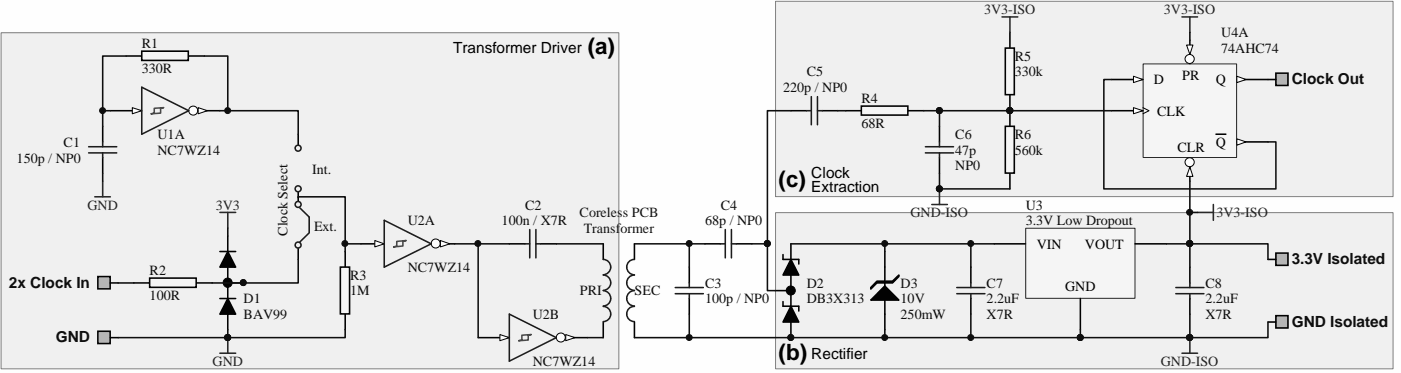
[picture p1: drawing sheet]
<svg xmlns="http://www.w3.org/2000/svg" width="270mm" height="72mm" viewBox="0 0 270 72" stroke-linecap="round" stroke-linejoin="round" font-family="sans-serif">
<path d="M-.1 -.1h270.4v72h-270.4z" fill="#fefefe"/>
<path d="M149.6 41h119.1v30.1h-119.1z" fill="#f0f0f0"/>
<path d="M149.6 41h119.1v30.1h-119.1z" fill="none" stroke="#808080" stroke-width=".19"/>
<path d="M149.6 .3h119.1v37.6h-119.1z" fill="#f0f0f0"/>
<path d="M149.6 .3h119.1v37.6h-119.1z" fill="none" stroke="#808080" stroke-width=".19"/>
<path d="M.3 6.3h119.1v64.8h-119.1z" fill="#f0f0f0"/>
<path d="M.2 6.3h119.2v64.8h-119.2z" fill="none" stroke="#808080" stroke-width=".19"/>
<path d="M116.4 47v3M122.4 47v3M187.3 51.5v3M187.3 57.5v3M116.4 62.1v3M122.4 62.1v3" fill="none" stroke="#000" stroke-width=".3"/>
<path d="M116.4 50a1.48 1.48 0 0 1 1.4 1.5 1.48 1.48 0 0 1-1.4 1.5M116.4 53a1.48 1.48 0 0 1 1.4 1.5 1.48 1.48 0 0 1-1.4 1.5M116.4 56a1.48 1.48 0 0 1 1.4 1.5 1.48 1.48 0 0 1-1.4 1.5M116.4 59.1a1.46 1.46 0 0 1 1.4 1.4 1.46 1.46 0 0 1-1.4 1.5M122.4 59.1a1.46 1.46 0 0 0-1.5 1.4 1.46 1.46 0 0 0 1.5 1.5M122.4 56a1.48 1.48 0 0 0-1.5 1.5 1.48 1.48 0 0 0 1.5 1.5M122.4 53a1.48 1.48 0 0 0-1.5 1.5 1.48 1.48 0 0 0 1.5 1.5M122.4 50a1.48 1.48 0 0 0-1.5 1.5 1.48 1.48 0 0 0 1.5 1.5M184.6 56.6h5.4M184.6 55.4h5.4M187.3 54.5v.9M187.3 56.6v.9" fill="none" stroke="#1c1c1c" stroke-width=".3"/>
<path d="M187.3 47v4.5" fill="none" stroke="#0e0e0e" stroke-width=".3"/>
<circle cx="187.3" cy="46.9" r=".57" fill="#0e0e0e"/>
<circle cx="187.3" cy="46.9" r=".57" fill="none" stroke="#0e0e0e" stroke-width=".19"/>
<path d="M133 51.5v3M133 57.5v3" fill="none" stroke="#000" stroke-width=".3"/>
<path d="M130.3 55.4h5.4M130.3 56.6h5.4M133 54.5v.9M133 56.6v.9" fill="none" stroke="#1c1c1c" stroke-width=".3"/>
<path d="M197.9 44h21v13.5h-21z" fill="#f5f5f5"/>
<path d="M197.9 44h21v13.5h-21z" fill="none" stroke="#262626" stroke-width=".19"/>
<path d="M191.8 47h6M208.4 57.5v6M218.9 47h6.1M229.5 51.5v3M229.5 57.5v3" fill="none" stroke="#000" stroke-width=".3"/>
<path d="M226.8 56.6h5.4M226.8 55.4h5.4M229.5 54.5v.9M229.5 56.6v.9" fill="none" stroke="#1c1c1c" stroke-width=".3"/>
<path d="M133 47v4.5" fill="none" stroke="#0e0e0e" stroke-width=".3"/>
<circle cx="132.9" cy="46.9" r=".57" fill="#0e0e0e"/>
<circle cx="132.9" cy="46.9" r=".57" fill="none" stroke="#0e0e0e" stroke-width=".19"/>
<path d="M98.3 47h3M104.3 47h3M136 47h3M142 47h3M168 57.8l2.7-2.7 2.7 2.7zM169.2 54.2h3l1.2-1.2v.3l-1.2 1.2h-3l-1.2 1.2v-.3zM170.7 48.5v15M152.6 62.1v3" fill="none" stroke="#000" stroke-width=".3"/>
<path d="M101.3 47h.9M102.2 44.2v5.5M103.4 47h.9M103.4 44.2v5.5M139 47h.9M139.9 44.2v5.5M141.1 47h.9M141.1 44.2v5.5" fill="none" stroke="#1c1c1c" stroke-width=".3"/>
<g fill="#000">
<path d="M168 57.8l2.7-2.7 2.7 2.7z"/>
<path d="M169.2 54.2h3l1.2-1.2v.3l-1.2 1.2h-3l-1.2 1.2v-.3z" fill-rule="evenodd"/>
</g>
<circle cx="152.5" cy="65" r=".57" fill="#0e0e0e"/>
<circle cx="152.5" cy="65" r=".57" fill="none" stroke="#0e0e0e" stroke-width=".19"/>
<path d="M149.6 56h3M151 58.1v.9h3.1v.9M151 49.1v.9h3.1v.9M152.6 59l1.5 3.1h-3.1zM152.6 50l1.5 3h-3.1zM152.6 47v3M152.6 53v6" fill="none" stroke="#000" stroke-width=".3"/>
<g fill="#000">
<path d="M152.6 50l1.5 3h-3.1zM152.6 59l1.5 3.1h-3.1z"/>
<circle cx="152.5" cy="56" r=".87"/>
</g>
<circle cx="152.5" cy="56" r=".87" fill="none" stroke="#000" stroke-width=".19"/>
<circle cx="152.5" cy="65" r=".57" fill="#0e0e0e"/>
<circle cx="152.5" cy="65" r=".57" fill="none" stroke="#0e0e0e" stroke-width=".19"/>
<path d="M122.4 47h13.6M170.7 47v1.5" fill="none" stroke="#0e0e0e" stroke-width=".3"/>
<circle cx="170.7" cy="46.9" r=".57" fill="#0e0e0e"/>
<circle cx="170.7" cy="46.9" r=".57" fill="none" stroke="#0e0e0e" stroke-width=".19"/>
<path d="M69.6 47h4.5" fill="none" stroke="#000" stroke-width=".3"/>
<path d="M72.3 46.4l1.8 .6-1.8 .6z" fill="#fefefe"/>
<path d="M72.3 46.4l1.8 .6-1.8 .6z" fill="none" stroke="#000" stroke-width=".19"/>
<path d="M83.2 47h4.5" fill="none" stroke="#000" stroke-width=".3"/>
<circle cx="84" cy="46.9" r=".87" fill="#fefefe"/>
<circle cx="84" cy="46.9" r=".87" fill="none" stroke="#000" stroke-width=".19"/>
<path d="M85 46.4l1.8 .6-1.8 .6z" fill="#fefefe"/>
<path d="M85 46.4l1.8 .6-1.8 .6z" fill="none" stroke="#000" stroke-width=".19"/>
<path d="M74.1 42.5l9.1 4.5-9.1 4.5z" fill="none" stroke="#1c1c1c" stroke-width=".3"/>
<path d="M76.5 46.5l1.9-.1-.7 .1v.9l-1.8 .2 .6-.2z" fill="none" stroke="#4c4c4c" stroke-width=".3"/>
<path d="M107.3 65.1h6" fill="none" stroke="#000" stroke-width=".3"/>
<circle cx="108.2" cy="65" r=".87" fill="#fefefe"/>
<circle cx="108.2" cy="65" r=".87" fill="none" stroke="#000" stroke-width=".19"/>
<path d="M109.1 64.5l1.8 .6-1.8 .6z" fill="#fefefe"/>
<path d="M109.1 64.5l1.8 .6-1.8 .6z" fill="none" stroke="#000" stroke-width=".19"/>
<path d="M92.2 65.1h6.1" fill="none" stroke="#000" stroke-width=".3"/>
<path d="M96.4 64.5l1.9 .6-1.9 .6z" fill="#fefefe"/>
<path d="M96.4 64.5l1.9 .6-1.9 .6z" fill="none" stroke="#000" stroke-width=".19"/>
<path d="M98.3 60.5l9 4.6-9 4.5z" fill="none" stroke="#1c1c1c" stroke-width=".3"/>
<path d="M100.7 64.6l1.8-.1-.6 .1v.9l-1.8 .2 .6-.2z" fill="none" stroke="#4c4c4c" stroke-width=".3"/>
<path d="M87.7 47h10.6M107.3 47h9.1" fill="none" stroke="#0e0e0e" stroke-width=".3"/>
<path d="M21.3 21.3h6" fill="none" stroke="#000" stroke-width=".3"/>
<path d="M25.5 20.7l1.8 .6-1.8 .6z" fill="#fefefe"/>
<path d="M25.5 20.7l1.8 .6-1.8 .6z" fill="none" stroke="#000" stroke-width=".19"/>
<path d="M36.4 21.3h6" fill="none" stroke="#000" stroke-width=".3"/>
<circle cx="37.3" cy="21.3" r=".87" fill="#fefefe"/>
<circle cx="37.3" cy="21.3" r=".87" fill="none" stroke="#000" stroke-width=".19"/>
<path d="M38.2 20.7l1.8 .6-1.8 .6z" fill="#fefefe"/>
<path d="M38.2 20.7l1.8 .6-1.8 .6z" fill="none" stroke="#000" stroke-width=".19"/>
<path d="M27.3 16.8l9.1 4.5-9.1 4.6zM17.1 29.5h5.4M17.1 28.3h5.4M19.8 27.3v1M19.8 29.5v.9" fill="none" stroke="#1c1c1c" stroke-width=".3"/>
<path d="M29.8 20.9l1.8-.2-.6 .2v.9l-1.8 .1 .6-.1z" fill="none" stroke="#4c4c4c" stroke-width=".3"/>
<path d="M24.3 10.8h3M36.4 10.8h3M19.8 24.3v3M19.8 30.4v3" fill="none" stroke="#000" stroke-width=".3"/>
<path d="M27.3 9.9h9v1.7h-9z" fill-rule="evenodd" fill="#f5f5f5"/>
<path d="M27.3 9.9h9v1.7h-9z" fill="none" stroke="#000" stroke-width=".3"/>
<path d="M18.3 37.9h3M19.8 34.9v3" fill="none" stroke="#262626" stroke-width=".3"/>
<path d="M19.8 33.4v1.5M113.3 65.1h3.1" fill="none" stroke="#0e0e0e" stroke-width=".3"/>
<path d="M246.1 48.8h2.4v2.3h-2.4z" fill-rule="evenodd" fill="#b7b7b7"/>
<path d="M244.6 50h1.5M246.1 48.8h2.4v2.3h-2.4z" fill="none" stroke="#000" stroke-width=".3"/>
<path d="M152.6 47h39.2" fill="none" stroke="#0e0e0e" stroke-width=".3"/>
<path d="M246.1 60.8h2.4v2.4h-2.4z" fill-rule="evenodd" fill="#b7b7b7"/>
<path d="M244.6 62.1h1.5M246.1 60.8h2.4v2.4h-2.4z" fill="none" stroke="#000" stroke-width=".3"/>
<path d="M229.5 60.5v4.6" fill="none" stroke="#0e0e0e" stroke-width=".3"/>
<circle cx="229.5" cy="65" r=".58" fill="#0e0e0e"/>
<circle cx="229.5" cy="65" r=".58" fill="none" stroke="#0e0e0e" stroke-width=".19"/>
<path d="M244.6 62.1v3h-15.1" fill="none" stroke="#0e0e0e" stroke-width=".3"/>
<circle cx="229.5" cy="65" r=".58" fill="#0e0e0e"/>
<circle cx="229.5" cy="65" r=".58" fill="none" stroke="#0e0e0e" stroke-width=".19"/>
<path d="M92.2 47v18.1" fill="none" stroke="#0e0e0e" stroke-width=".3"/>
<circle cx="92.2" cy="46.9" r=".57" fill="#0e0e0e"/>
<circle cx="92.2" cy="46.9" r=".57" fill="none" stroke="#0e0e0e" stroke-width=".19"/>
<path d="M229.5 47v4.5" fill="none" stroke="#0e0e0e" stroke-width=".3"/>
<circle cx="229.5" cy="46.9" r=".59" fill="#0e0e0e"/>
<circle cx="229.5" cy="46.9" r=".59" fill="none" stroke="#0e0e0e" stroke-width=".19"/>
<path d="M229.5 47h15.1v3" fill="none" stroke="#0e0e0e" stroke-width=".3"/>
<circle cx="229.5" cy="46.9" r=".59" fill="#0e0e0e"/>
<circle cx="229.5" cy="46.9" r=".59" fill="none" stroke="#0e0e0e" stroke-width=".19"/>
<path d="M225 47h4.5" fill="none" stroke="#0e0e0e" stroke-width=".3"/>
<circle cx="229.5" cy="46.9" r=".59" fill="#0e0e0e"/>
<circle cx="229.5" cy="46.9" r=".59" fill="none" stroke="#0e0e0e" stroke-width=".19"/>
<path d="M19.8 21.3h1.5" fill="none" stroke="#0e0e0e" stroke-width=".3"/>
<circle cx="19.8" cy="21.3" r=".57" fill="#0e0e0e"/>
<circle cx="19.8" cy="21.3" r=".57" fill="none" stroke="#0e0e0e" stroke-width=".19"/>
<path d="M57.5 25.9v2.1M57.5 37v1.8M57.5 47.9v2.1" fill="none" stroke="#000" stroke-width=".3"/>
<circle cx="57.5" cy="37.9" r=".15" fill="#000"/>
<g fill="none" stroke="#1c1c1c" stroke-width=".3">
<path d="M57.8 40l1.8 1.8v3.1l-1.8 1.8"/>
<circle cx="57.5" cy="36.4" r=".57"/>
<circle cx="57.5" cy="28.6" r=".57"/>
<circle cx="57.5" cy="39.4" r=".57"/>
<circle cx="57.5" cy="47.2" r=".57"/>
</g>
<path d="M18.9 53.3h2.3v2.4h-2.3z" fill-rule="evenodd" fill="#b7b7b7"/>
<path d="M18.9 53.3h2.3v2.4h-2.3zM21.3 54.5h1.5" fill="none" stroke="#000" stroke-width=".3"/>
<path d="M18.9 63.8h2.3v2.4h-2.3z" fill-rule="evenodd" fill="#b7b7b7"/>
<path d="M42.4 57.5h3.1M42.4 48.5h3.1M43.9 57.5l1.6 3h-3.1zM43.9 48.5l1.6 3h-3.1zM43.9 45.5v3M43.9 51.5v6M43.9 54.5h3M18.9 63.8h2.3v2.4h-2.3zM21.3 65.1h1.5M43.9 60.5v3" fill="none" stroke="#000" stroke-width=".3"/>
<path d="M43.9 48.5l1.6 3h-3.1zM43.9 57.5l1.6 3h-3.1z" fill="#000"/>
<circle cx="46.9" cy="54.5" r=".57" fill="#0e0e0e"/>
<circle cx="46.9" cy="54.5" r=".57" fill="none" stroke="#0e0e0e" stroke-width=".19"/>
<circle cx="43.9" cy="54.5" r=".88" fill="#000"/>
<circle cx="43.9" cy="54.5" r=".88" fill="none" stroke="#000" stroke-width=".19"/>
<circle cx="46.9" cy="54.5" r=".57" fill="#0e0e0e"/>
<circle cx="46.9" cy="54.5" r=".57" fill="none" stroke="#0e0e0e" stroke-width=".19"/>
<path d="M42.4 40.9h3.1M43.9 40.9v3" fill="none" stroke="#262626" stroke-width=".3"/>
<path d="M22.8 54.5h3M57.5 50v4.5h-16.6" fill="none" stroke="#0e0e0e" stroke-width=".3"/>
<path d="M25.8 54.5h3.1M37.9 54.5h3" fill="none" stroke="#000" stroke-width=".3"/>
<path d="M28.9 53.6h8.9v1.8h-8.9z" fill-rule="evenodd" fill="#f5f5f5"/>
<path d="M152.6 21.3h3M158.6 21.3h3M28.9 53.6h8.9v1.8h-8.9z" fill="none" stroke="#000" stroke-width=".3"/>
<path d="M24.3 10.8h-4.5v13.5M152.6 21.3h-4.6v25.7" fill="none" stroke="#0e0e0e" stroke-width=".3"/>
<path d="M156.5 18.6v5.4M157.7 18.6v5.4M155.6 21.3h.9M157.7 21.3h.9" fill="none" stroke="#1c1c1c" stroke-width=".3"/>
<circle cx="148" cy="46.9" r=".57" fill="#0e0e0e"/>
<circle cx="148" cy="46.9" r=".57" fill="none" stroke="#0e0e0e" stroke-width=".19"/>
<path d="M163.1 21.3h3.1M175.2 21.3h3" fill="none" stroke="#000" stroke-width=".3"/>
<path d="M166.2 20.4h8.9v1.8h-8.9z" fill-rule="evenodd" fill="#f5f5f5"/>
<path d="M166.2 20.4h8.9v1.8h-8.9zM181.2 24.3v3M181.2 30.4v3" fill="none" stroke="#000" stroke-width=".3"/>
<path d="M178.5 28.3h5.4M178.5 29.5h5.4M181.2 27.3v1M181.2 29.5v.9" fill="none" stroke="#1c1c1c" stroke-width=".3"/>
<path d="M42.4 68.1h3.1M43.9 65.1v3" fill="none" stroke="#262626" stroke-width=".3"/>
<circle cx="43.9" cy="65" r=".57" fill="#0e0e0e"/>
<circle cx="43.9" cy="65" r=".57" fill="none" stroke="#0e0e0e" stroke-width=".19"/>
<path d="M228 68.1h3M229.5 65.1v3" fill="none" stroke="#262626" stroke-width=".3"/>
<circle cx="229.5" cy="65" r=".58" fill="#0e0e0e"/>
<circle cx="229.5" cy="65" r=".58" fill="none" stroke="#0e0e0e" stroke-width=".19"/>
<path d="M148 47v9h1.6" fill="none" stroke="#0e0e0e" stroke-width=".3"/>
<circle cx="148" cy="46.9" r=".57" fill="#0e0e0e"/>
<circle cx="148" cy="46.9" r=".57" fill="none" stroke="#0e0e0e" stroke-width=".19"/>
<path d="M145 47h3" fill="none" stroke="#0e0e0e" stroke-width=".3"/>
<circle cx="148" cy="46.9" r=".57" fill="#0e0e0e"/>
<circle cx="148" cy="46.9" r=".57" fill="none" stroke="#0e0e0e" stroke-width=".19"/>
<path d="M39.4 10.8h4.5v10.5" fill="none" stroke="#0e0e0e" stroke-width=".3"/>
<circle cx="43.9" cy="21.3" r=".57" fill="#0e0e0e"/>
<circle cx="43.9" cy="21.3" r=".57" fill="none" stroke="#0e0e0e" stroke-width=".19"/>
<path d="M179.7 39.4h3M181.2 36.4v3" fill="none" stroke="#262626" stroke-width=".3"/>
<circle cx="181.2" cy="36.4" r=".57" fill="#0e0e0e"/>
<circle cx="181.2" cy="36.4" r=".57" fill="none" stroke="#0e0e0e" stroke-width=".19"/>
<path d="M161.6 21.3h1.5" fill="none" stroke="#0e0e0e" stroke-width=".3"/>
<path d="M194.8 21.3v3" fill="none" stroke="#000" stroke-width=".3"/>
<circle cx="194.8" cy="21.3" r=".57" fill="#0e0e0e"/>
<circle cx="194.8" cy="21.3" r=".57" fill="none" stroke="#0e0e0e" stroke-width=".19"/>
<path d="M194.8 33.4v3" fill="none" stroke="#000" stroke-width=".3"/>
<path d="M193.9 24.3h1.8v9.1h-1.8z" fill-rule="evenodd" fill="#f5f5f5"/>
<path d="M193.9 24.3h1.8v9.1h-1.8z" fill="none" stroke="#000" stroke-width=".3"/>
<circle cx="194.8" cy="21.3" r=".57" fill="#0e0e0e"/>
<circle cx="194.8" cy="21.3" r=".57" fill="none" stroke="#0e0e0e" stroke-width=".19"/>
<path d="M194.8 6.3v3M194.8 18.3v3" fill="none" stroke="#000" stroke-width=".3"/>
<circle cx="194.8" cy="21.3" r=".57" fill="#0e0e0e"/>
<circle cx="194.8" cy="21.3" r=".57" fill="none" stroke="#0e0e0e" stroke-width=".19"/>
<path d="M193.9 9.3h1.8v8.9h-1.8z" fill-rule="evenodd" fill="#f5f5f5"/>
<path d="M193.9 9.3h1.8v8.9h-1.8z" fill="none" stroke="#000" stroke-width=".3"/>
<circle cx="194.8" cy="21.3" r=".57" fill="#0e0e0e"/>
<circle cx="194.8" cy="21.3" r=".57" fill="none" stroke="#0e0e0e" stroke-width=".19"/>
<path d="M181.2 21.3v3" fill="none" stroke="#0e0e0e" stroke-width=".3"/>
<circle cx="181.2" cy="21.3" r=".57" fill="#0e0e0e"/>
<circle cx="181.2" cy="21.3" r=".57" fill="none" stroke="#0e0e0e" stroke-width=".19"/>
<path d="M181.2 21.3h13.6" fill="none" stroke="#0e0e0e" stroke-width=".3"/>
<circle cx="181.2" cy="21.3" r=".57" fill="#0e0e0e"/>
<circle cx="181.2" cy="21.3" r=".57" fill="none" stroke="#0e0e0e" stroke-width=".19"/>
<circle cx="194.8" cy="21.3" r=".57" fill="#0e0e0e"/>
<circle cx="194.8" cy="21.3" r=".57" fill="none" stroke="#0e0e0e" stroke-width=".19"/>
<path d="M193.3 3.3h3M194.8 3.3v3M234.1 39.4v3.1M231 40.9h3.1" fill="none" stroke="#262626" stroke-width=".3"/>
<path d="M220.6 12.4h17.9v18h-17.9z" fill="#f5f5f5"/>
<path d="M220.5 12.3h18v18.1h-18z" fill="none" stroke="#262626" stroke-width=".19"/>
<path d="M229.5 7.7v4.6" fill="none" stroke="#000" stroke-width=".3"/>
<circle cx="229.5" cy="11.4" r=".88" fill="#fefefe"/>
<circle cx="229.5" cy="11.4" r=".88" fill="none" stroke="#000" stroke-width=".19"/>
<path d="M228.9 8.7h1.2l-.6 1.8z" fill="#fefefe"/>
<path d="M228.9 8.7h1.2l-.6 1.8zM220.5 20.7l1.2 .6-1.2 .6" fill="none" stroke="#000" stroke-width=".19"/>
<path d="M214.4 21.3h6.1" fill="none" stroke="#000" stroke-width=".3"/>
<path d="M218.6 20.7l1.9 .6-1.9 .6z" fill="#fefefe"/>
<path d="M218.6 20.7l1.9 .6-1.9 .6z" fill="none" stroke="#000" stroke-width=".19"/>
<path d="M214.4 15.3h6.1" fill="none" stroke="#000" stroke-width=".3"/>
<path d="M218.6 14.7l1.9 .6-1.9 .6z" fill="#fefefe"/>
<path d="M218.6 14.7l1.9 .6-1.9 .6z" fill="none" stroke="#000" stroke-width=".19"/>
<path d="M229.5 30.4v4.5" fill="none" stroke="#000" stroke-width=".3"/>
<circle cx="229.5" cy="31.3" r=".88" fill="#fefefe"/>
<circle cx="229.5" cy="31.3" r=".88" fill="none" stroke="#000" stroke-width=".19"/>
<path d="M229.5 32.2l.6 1.8h-1.2z" fill="#fefefe"/>
<path d="M229.5 32.2l.6 1.8h-1.2z" fill="none" stroke="#000" stroke-width=".19"/>
<path d="M238.6 15.3h6" fill="none" stroke="#000" stroke-width=".3"/>
<path d="M238.6 14.7l1.8 .6-1.8 .6z" fill="#fefefe"/>
<path d="M238.6 14.7l1.8 .6-1.8 .6z" fill="none" stroke="#000" stroke-width=".19"/>
<path d="M238.6 27.3h6" fill="none" stroke="#000" stroke-width=".3"/>
<path d="M238.6 26.8l1.8 .5-1.8 .7z" fill="#fefefe"/>
<path d="M238.6 26.8l1.8 .5-1.8 .7z" fill="none" stroke="#000" stroke-width=".19"/>
<path d="M234.6 25.9h1.9" fill="none" stroke="#000" stroke-width=".3"/>
<path d="M229.5 34.9v12.1" fill="none" stroke="#0e0e0e" stroke-width=".3"/>
<circle cx="229.5" cy="46.9" r=".59" fill="#0e0e0e"/>
<circle cx="229.5" cy="46.9" r=".59" fill="none" stroke="#0e0e0e" stroke-width=".19"/>
<path d="M229.5 40.9h1.5" fill="none" stroke="#0e0e0e" stroke-width=".3"/>
<circle cx="229.5" cy="40.9" r=".58" fill="#0e0e0e"/>
<circle cx="229.5" cy="40.9" r=".58" fill="none" stroke="#0e0e0e" stroke-width=".19"/>
<path d="M194.8 21.3h19.6" fill="none" stroke="#0e0e0e" stroke-width=".3"/>
<circle cx="194.8" cy="21.3" r=".57" fill="#0e0e0e"/>
<circle cx="194.8" cy="21.3" r=".57" fill="none" stroke="#0e0e0e" stroke-width=".19"/>
<path d="M228 3.3h3M229.5 3.3v3" fill="none" stroke="#262626" stroke-width=".3"/>
<path d="M178.2 21.3h3" fill="none" stroke="#0e0e0e" stroke-width=".3"/>
<circle cx="181.2" cy="21.3" r=".57" fill="#0e0e0e"/>
<circle cx="181.2" cy="21.3" r=".57" fill="none" stroke="#0e0e0e" stroke-width=".19"/>
<path d="M181.2 36.4h13.6" fill="none" stroke="#0e0e0e" stroke-width=".3"/>
<circle cx="181.2" cy="36.4" r=".57" fill="#0e0e0e"/>
<circle cx="181.2" cy="36.4" r=".57" fill="none" stroke="#0e0e0e" stroke-width=".19"/>
<path d="M181.2 33.4v3" fill="none" stroke="#0e0e0e" stroke-width=".3"/>
<circle cx="181.2" cy="36.4" r=".57" fill="#0e0e0e"/>
<circle cx="181.2" cy="36.4" r=".57" fill="none" stroke="#0e0e0e" stroke-width=".19"/>
<path d="M229.5 6.3v1.4" fill="none" stroke="#0e0e0e" stroke-width=".3"/>
<path d="M66.6 48.5v3M66.6 60.5v3" fill="none" stroke="#000" stroke-width=".3"/>
<path d="M65.7 51.5h1.7v9h-1.7z" fill-rule="evenodd" fill="#f5f5f5"/>
<path d="M65.7 51.5h1.7v9h-1.7z" fill="none" stroke="#000" stroke-width=".3"/>
<path d="M66.6 63.5v1.6h-22.7" fill="none" stroke="#0e0e0e" stroke-width=".3"/>
<circle cx="43.9" cy="65" r=".57" fill="#0e0e0e"/>
<circle cx="43.9" cy="65" r=".57" fill="none" stroke="#0e0e0e" stroke-width=".19"/>
<path d="M187.3 60.5v4.6" fill="none" stroke="#0e0e0e" stroke-width=".3"/>
<circle cx="187.3" cy="65" r=".57" fill="#0e0e0e"/>
<circle cx="187.3" cy="65" r=".57" fill="none" stroke="#0e0e0e" stroke-width=".19"/>
<path d="M170.7 63.5v1.6" fill="none" stroke="#0e0e0e" stroke-width=".3"/>
<circle cx="170.7" cy="65" r=".57" fill="#0e0e0e"/>
<circle cx="170.7" cy="65" r=".57" fill="none" stroke="#0e0e0e" stroke-width=".19"/>
<path d="M133 60.5v4.6" fill="none" stroke="#0e0e0e" stroke-width=".3"/>
<circle cx="132.9" cy="65" r=".57" fill="#0e0e0e"/>
<circle cx="132.9" cy="65" r=".57" fill="none" stroke="#0e0e0e" stroke-width=".19"/>
<path d="M122.4 65.1h86" fill="none" stroke="#0e0e0e" stroke-width=".3"/>
<circle cx="208.4" cy="65" r=".57" fill="#0e0e0e"/>
<circle cx="208.4" cy="65" r=".57" fill="none" stroke="#0e0e0e" stroke-width=".19"/>
<path d="M208.4 63.5v1.6" fill="none" stroke="#0e0e0e" stroke-width=".3"/>
<circle cx="208.4" cy="65" r=".57" fill="#0e0e0e"/>
<circle cx="208.4" cy="65" r=".57" fill="none" stroke="#0e0e0e" stroke-width=".19"/>
<path d="M208.4 65.1h21.1" fill="none" stroke="#0e0e0e" stroke-width=".3"/>
<circle cx="208.4" cy="65" r=".57" fill="#0e0e0e"/>
<circle cx="208.4" cy="65" r=".57" fill="none" stroke="#0e0e0e" stroke-width=".19"/>
<circle cx="229.5" cy="65" r=".58" fill="#0e0e0e"/>
<circle cx="229.5" cy="65" r=".58" fill="none" stroke="#0e0e0e" stroke-width=".19"/>
<path d="M214.4 15.3h-1.5v21.1h33.2v-9.1h-1.5M22.8 65.1h21.1" fill="none" stroke="#0e0e0e" stroke-width=".3"/>
<circle cx="43.9" cy="65" r=".57" fill="#0e0e0e"/>
<circle cx="43.9" cy="65" r=".57" fill="none" stroke="#0e0e0e" stroke-width=".19"/>
<path d="M43.9 63.5v1.6" fill="none" stroke="#0e0e0e" stroke-width=".3"/>
<circle cx="43.9" cy="65" r=".57" fill="#0e0e0e"/>
<circle cx="43.9" cy="65" r=".57" fill="none" stroke="#0e0e0e" stroke-width=".19"/>
<path d="M42.4 21.3h15.1v4.6M57.5 37.9h9.1v10.6M43.9 43.9v1.6M66.6 47h3" fill="none" stroke="#0e0e0e" stroke-width=".3"/>
<circle cx="66.5" cy="46.9" r=".57" fill="#0e0e0e"/>
<circle cx="66.5" cy="46.9" r=".57" fill="none" stroke="#0e0e0e" stroke-width=".19"/>
<path d="M246.1 14.1h2.4v2.4h-2.4z" fill-rule="evenodd" fill="#b7b7b7"/>
<path d="M244.6 15.3h1.5M246.1 14.1h2.4v2.4h-2.4z" fill="none" stroke="#000" stroke-width=".3"/>
<g font-size="4.3">
<text x="113.4" y="10.5">(a)</text>
<text x="150.2" y="36.1">(c)</text>
<text x="150.2" y="69.3">(b)</text>
</g>
<g font-size="3">
<text x="87.4" y="10.2">Transformer Driver</text>
<text x="156.5" y="34.3">Clock</text>
<text x="156.5" y="37">Extraction</text>
<text x="156.5" y="69.3">Rectifier</text>
</g>
<g font-size="3" fill="#0e0e0e">
<text x="249.2" y="16.2">Clock Out</text>
<text x="249.2" y="50.9">3.3V Isolated</text>
<text x="1.7" y="55.4">2x Clock In</text>
<text x="10.7" y="66">GND</text>
<text x="249.2" y="62.9">GND Isolated</text>
</g>
<g font-size="2.7" fill="#262626">
<text x="189.8" y="2.7">3V3-ISO</text>
<text x="224.5" y="2.7">3V3-ISO</text>
<text x="16.9" y="40.4">GND</text>
<text x="41.6" y="40.4">3V3</text>
<text x="175.6" y="41.9">GND-ISO</text>
<text x="234.7" y="41.9">3V3-ISO</text>
<text x="41" y="70.5">GND</text>
<text x="223.9" y="70.5">GND-ISO</text>
</g>
<g font-size="2.7" fill="#0e0e0e">
<text x="27.3" y="9.3">R1</text>
<text x="195.7" y="11.7">R5</text>
<text x="235.6" y="7.2">U4A</text>
<text x="235.6" y="10.2">74AHC74</text>
<text x="27.3" y="14.1">330R</text>
<text x="151.1" y="17.7">220p / NP0</text>
<text x="155.6" y="14.7">C5</text>
<text x="195.7" y="14.7">330k</text>
<text x="166.2" y="19.9">R4</text>
<text x="12.3" y="28.3">C1</text>
<text x="30.4" y="26.8">U1A</text>
<text x="30.4" y="29.8">NC7WZ14</text>
<text x="166.2" y="24.7">68R</text>
<text x="184.3" y="26.8">C6</text>
<text x="184.3" y="29.8">47p</text>
<text x="195.7" y="26.8">R6</text>
<text x="195.7" y="29.8">560k</text>
<text x="3.2" y="31.3">150p / NP0</text>
<text x="60.2" y="33.4">Int.</text>
<text x="184.3" y="32.8">NP0</text>
<text x="101.3" y="40.4">C2</text>
<text x="139" y="40.4">C4</text>
<text x="197.9" y="40.4">U3</text>
<text x="55.5" y="45.5" transform="rotate(-90 55.5 45.5)">Clock Select</text>
<text x="60.6" y="44.6">Ext.</text>
<text x="78.7" y="43.4">U2A</text>
<text x="96.8" y="43.4">100n / X7R</text>
<text x="136" y="43.4">68p / NP0</text>
<text x="197.9" y="43.4">3.3V Low Dropout</text>
<text x="28.9" y="53">R2</text>
<text x="67.5" y="53.9">R3</text>
<text x="78.7" y="52.5">NC7WZ14</text>
<text x="28.9" y="57.9">100R</text>
<text x="47" y="58.5">D1</text>
<text x="67.5" y="56.9">1M</text>
<text x="111.8" y="56.9">PRI</text>
<text x="122.4" y="56.9">SEC</text>
<text x="136" y="55.5">C3</text>
<text x="136" y="58.5">100p / NP0</text>
<text x="155.6" y="55.5">D2</text>
<text x="155.6" y="58.5">DB3X313</text>
<text x="173.7" y="55.5">D3</text>
<text x="173.7" y="58.5">10V</text>
<text x="190.3" y="55.5">C7</text>
<text x="190.3" y="58.5">2.2uF</text>
<text x="232.5" y="55.5">C8</text>
<text x="232.5" y="58.5">2.2uF</text>
<text x="47" y="61.5">BAV99</text>
<text x="102.8" y="61.5">U2B</text>
<text x="173.7" y="61.5">250mW</text>
<text x="190.3" y="61.5">X7R</text>
<text x="232.5" y="61.5">X7R</text>
<text x="102.8" y="70.5">NC7WZ14</text>
</g>
<g font-size="2.7">
<text x="222.6" y="16.3">D</text>
<text x="228" y="15.3">PR</text>
<text x="234.5" y="16.3">Q</text>
<text x="223.2" y="22.3">CLK</text>
<text x="227.1" y="29.2">CLR</text>
<text x="234.5" y="28.3">Q</text>
<text x="200" y="47.9">VIN</text>
<text x="209.3" y="47.9">VOUT</text>
<text x="205.5" y="56">GND</text>
</g>
<g font-size="2.7" fill="#151515">
<text x="111.8" y="41.9">Coreless PCB</text>
<text x="112.6" y="44.9">Transformer</text>
</g>
</svg>
